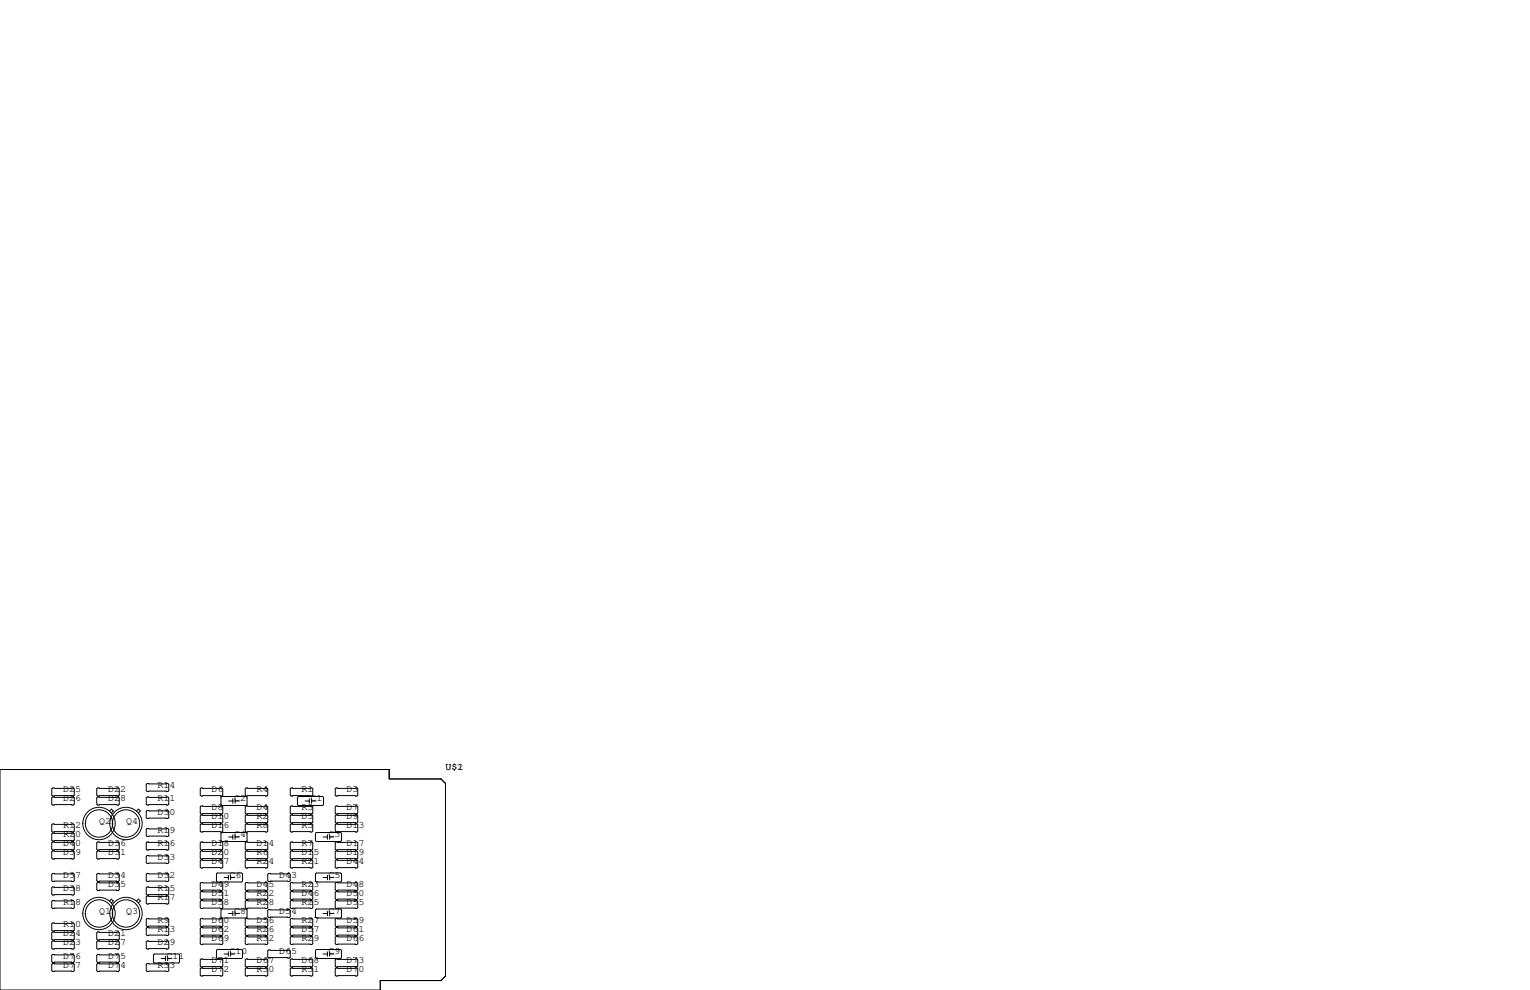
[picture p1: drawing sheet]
<svg xmlns="http://www.w3.org/2000/svg" width="432mm" height="279mm" viewBox="0 0 432 279" stroke-linecap="round" stroke-linejoin="round" font-family="sans-serif">
<g fill="none" stroke="#000" stroke-width=".28">
<path d="M0 217.2h109.9v2.6h14.6l1.2 1.3v54.4l-1.2 1.2h-17.2v2.7h-107.3zM14.9 222.4h5.8l.3 .2v1.8l-.3 .3h-5.8l-.3-.3v-1.8zM14.9 224.9h5.8l.3 .3v1.7l-.3 .3h-5.8l-.3-.3v-1.7zM14.9 232.5h5.8l.3 .3v1.8l-.3 .2h-5.8l-.3-.2v-1.8zM14.9 235.1h5.8l.3 .2v1.8l-.3 .3h-5.8l-.3-.3v-1.8zM14.9 237.6h5.8l.3 .3v1.7l-.3 .3h-5.8l-.3-.3v-1.7zM27.6 222.4h5.8l.3 .2v1.8l-.3 .3h-5.8l-.3-.3v-1.8zM27.6 224.9h5.8l.3 .3v1.7l-.3 .3h-5.8l-.3-.3v-1.7zM27.6 237.6h5.8l.3 .3v1.7l-.3 .3h-5.8l-.3-.3v-1.7zM30.9 228.9l.5-.6 .6 .6-.6 .5M38.5 228.9l.6-.6 .5 .6-.5 .5M41.5 221.1h5.9l.2 .3v1.7l-.2 .3h-5.9l-.2-.3v-1.7z"/>
<path d="M41.5 224.9h5.9l.2 .3v1.7l-.2 .3h-5.9l-.2-.3v-1.7zM41.5 228.7h5.9l.2 .3v1.8l-.2 .2h-5.9l-.2-.2v-1.8zM41.5 233.8h5.9l.2 .3v1.7l-.2 .3h-5.9l-.2-.3v-1.7zM41.5 237.6h5.9l.2 .3v1.7l-.2 .3h-5.9l-.2-.3v-1.7zM56.8 230h5.8l.3 .3v1.7l-.3 .3h-5.8l-.3-.3v-1.7zM56.8 227.5h5.8l.3 .2v1.8l-.3 .2h-5.8l-.3-.2v-1.8zM56.8 222.4h5.8l.3 .2v1.8l-.3 .3h-5.8l-.3-.3v-1.8zM56.8 232.5h5.8l.3 .3v1.8l-.3 .2h-5.8l-.3-.2v-1.8zM56.8 237.6h5.8l.3 .3v1.7l-.3 .3h-5.8l-.3-.3v-1.7zM62.4 225l.2-.2h6.9l.2 .2v2.1l-.2 .2h-6.9l-.2-.2zM62.4 235.2l.2-.3h6.9l.2 .3v2l-.2 .3h-6.9l-.2-.3zM64.5 226.1h1.2"/>
<path d="M64.5 236.2h1.2M65.7 225.4v1.3M65.7 235.6v1.3M66.3 225.4v1.3M66.3 235.6v1.3M66.3 226.1h1.3M66.3 236.2h1.3M69.5 227.5h5.8l.3 .2v1.8l-.3 .2h-5.8l-.3-.2v-1.8zM69.5 230h5.8l.3 .3v1.7l-.3 .3h-5.8l-.3-.3v-1.7zM69.5 222.4h5.8l.3 .2v1.8l-.3 .3h-5.8l-.3-.3v-1.8zM69.5 232.5h5.8l.3 .3v1.8l-.3 .2h-5.8l-.3-.2v-1.8zM69.5 237.6h5.8l.3 .3v1.7l-.3 .3h-5.8l-.3-.3v-1.7z"/>
<path d="M82.2 230h5.8l.3 .3v1.7l-.3 .3h-5.8l-.3-.3v-1.7zM82.2 237.6h5.8l.3 .3v1.7l-.3 .3h-5.8l-.3-.3v-1.7zM82.2 222.4h5.8l.3 .2v1.8l-.3 .3h-5.8l-.3-.3v-1.8zM82.2 227.5h5.8l.3 .2v1.8l-.3 .2h-5.8l-.3-.2v-1.8zM82.2 232.5h5.8l.3 .3v1.8l-.3 .2h-5.8l-.3-.2v-1.8zM84.2 224.8h6.9l.2 .2v2.1l-.2 .2h-6.9l-.3-.2v-2.1zM86.1 226.1h1.2M87.3 225.4v1.3M87.9 226.1h1.3M87.9 225.4v1.3M89.3 234.9h6.8l.3 .3v2l-.3 .3h-6.8l-.3-.3v-2zM91.2 236.2h1.2"/>
<path d="M92.4 235.6v1.3M93 236.2h1.2M93 235.6v1.3M94.9 230h5.8l.3 .3v1.7l-.3 .3h-5.8l-.3-.3v-1.7zM94.9 222.4h5.8l.3 .2v1.8l-.3 .3h-5.8l-.3-.3v-1.8zM94.9 227.5h5.8l.3 .2v1.8l-.3 .2h-5.8l-.3-.2v-1.8zM94.9 232.5h5.8l.3 .3v1.8l-.3 .2h-5.8l-.3-.2v-1.8zM94.9 237.6h5.8l.3 .3v1.7l-.3 .3h-5.8l-.3-.3v-1.7zM14.9 240.2h5.8l.3 .2v1.8l-.3 .2h-5.8l-.3-.2v-1.8zM14.9 246.5h5.8l.3 .3v1.7l-.3 .3h-5.8l-.3-.3v-1.7zM14.9 250.3h5.8l.3 .3v1.7l-.3 .3h-5.8l-.3-.3v-1.7zM14.9 254.1h5.8l.3 .3v1.8l-.3 .2h-5.8l-.3-.2v-1.8z"/>
<path d="M27.6 240.2h5.8l.3 .2v1.8l-.3 .2h-5.8l-.3-.2v-1.8zM27.6 246.5h5.8l.3 .3v1.7l-.3 .3h-5.8l-.3-.3v-1.7zM27.6 249h5.8l.3 .3v1.8l-.3 .2h-5.8l-.3-.2v-1.8zM30.9 254.3l.5-.6 .6 .6-.6 .5M38.5 254.3l.6-.6 .5 .6-.5 .5M41.3 246.8l.2-.3h5.9l.2 .3v1.7l-.2 .3h-5.9l-.2-.3zM41.3 250.6l.2-.3h5.9l.2 .3v1.7l-.2 .3h-5.9l-.2-.3zM41.3 253.1l.2-.2h5.9l.2 .2v1.8l-.2 .2h-5.9l-.2-.2zM41.3 259.5l.2-.3h5.9l.2 .3v1.7l-.2 .3h-5.9l-.2-.3zM41.5 241.4h5.9l.2 .3v1.8l-.2 .2h-5.9l-.2-.2v-1.8zM56.5 249.3l.3-.3h5.8l.3 .3v1.8l-.3 .2h-5.8l-.3-.2zM56.5 251.8l.3-.2h5.8l.3 .2v1.8l-.3 .3h-5.8l-.3-.3z"/>
<path d="M56.5 254.4l.3-.3h5.8l.3 .3v1.8l-.3 .2h-5.8l-.3-.2zM56.5 259.5l.3-.3h5.8l.3 .3v1.7l-.3 .3h-5.8l-.3-.3zM56.8 240.2h5.8l.3 .2v1.8l-.3 .2h-5.8l-.3-.2v-1.8zM56.8 242.7h5.8l.3 .3v1.7l-.3 .3h-5.8l-.3-.3v-1.7zM61.1 246.6l.2-.2h6.9l.3 .2v2.1l-.3 .2h-6.9l-.2-.2zM62.4 256.8l.2-.3h6.9l.2 .3v2l-.2 .3h-6.9l-.2-.3zM63.2 247.6h1.2M64.4 247v1.3M64.5 257.8h1.2M65.1 247v1.3M65.1 247.6h1.2M65.7 257.2v1.2"/>
<path d="M66.3 257.2v1.2M66.3 257.8h1.3M69.2 249.3l.3-.3h5.8l.3 .3v1.8l-.3 .2h-5.8l-.3-.2zM69.2 251.8l.3-.2h5.8l.3 .2v1.8l-.3 .3h-5.8l-.3-.3zM69.2 254.4l.3-.3h5.8l.3 .3v1.8l-.3 .2h-5.8l-.3-.2zM69.2 259.5l.3-.3h5.8l.3 .3v1.7l-.3 .3h-5.8l-.3-.3zM69.5 242.7h5.8l.3 .3v1.7l-.3 .3h-5.8l-.3-.3v-1.7zM69.5 240.2h5.8l.3 .2v1.8l-.3 .2h-5.8l-.3-.2v-1.8zM75.6 246.8l.2-.3h5.9l.2 .3v1.7l-.2 .3h-5.9l-.2-.3zM75.6 256.9l.2-.2h5.9l.2 .2v1.8l-.2 .3h-5.9l-.2-.3zM81.9 254.4l.3-.3h5.8l.3 .3v1.8l-.3 .2h-5.8l-.3-.2zM81.9 259.5l.3-.3h5.8l.3 .3v1.7l-.3 .3h-5.8l-.3-.3z"/>
<path d="M81.9 249.3l.3-.3h5.8l.3 .3v1.8l-.3 .2h-5.8l-.3-.2zM81.9 251.8l.3-.2h5.8l.3 .2v1.8l-.3 .3h-5.8l-.3-.3zM82.2 242.7h5.8l.3 .3v1.7l-.3 .3h-5.8l-.3-.3v-1.7zM82.2 240.2h5.8l.3 .2v1.8l-.3 .2h-5.8l-.3-.2v-1.8zM89 246.6l.3-.2h6.8l.3 .2v2.1l-.3 .2h-6.8l-.3-.2zM89 256.8l.3-.3h6.8l.3 .3v2l-.3 .3h-6.8l-.3-.3zM91.2 257.8h1.2M91.2 247.6h1.2M92.4 247v1.3M92.4 257.2v1.2M93 257.8h1.2M93 247.6h1.2"/>
<path d="M93 247v1.3M93 257.2v1.2M94.6 254.4l.3-.3h5.8l.3 .3v1.8l-.3 .2h-5.8l-.3-.2zM94.6 259.5l.3-.3h5.8l.3 .3v1.7l-.3 .3h-5.8l-.3-.3zM94.6 249.3l.3-.3h5.8l.3 .3v1.8l-.3 .2h-5.8l-.3-.2zM94.6 251.8l.3-.2h5.8l.3 .2v1.8l-.3 .3h-5.8l-.3-.3zM94.9 240.2h5.8l.3 .2v1.8l-.3 .2h-5.8l-.3-.2v-1.8zM94.9 242.7h5.8l.3 .3v1.7l-.3 .3h-5.8l-.3-.3v-1.7zM14.6 272.2l.3-.3h5.8l.3 .3v1.7l-.3 .3h-5.8l-.3-.3zM14.6 263.3l.3-.3h5.8l.3 .3v1.7l-.3 .3h-5.8l-.3-.3zM14.6 265.8l.3-.2h5.8l.3 .2v1.8l-.3 .2h-5.8l-.3-.2zM14.6 269.6l.3-.2h5.8l.3 .2v1.8l-.3 .3h-5.8l-.3-.3z"/>
<path d="M14.9 260.5h5.8l.3 .2v1.8l-.3 .3h-5.8l-.3-.3v-1.8zM27.6 271.9h5.8l.3 .3v1.7l-.3 .3h-5.8l-.3-.3v-1.7zM27.6 269.4h5.8l.3 .2v1.8l-.3 .3h-5.8l-.3-.3v-1.8zM27.6 263h5.8l.3 .3v1.7l-.3 .3h-5.8l-.3-.3v-1.7zM27.6 265.6h5.8l.3 .2v1.8l-.3 .2h-5.8l-.3-.2v-1.8zM41.3 272.2l.2-.3h5.9l.2 .3v1.7l-.2 .3h-5.9l-.2-.3zM41.3 262l.2-.3h5.9l.2 .3v1.8l-.2 .2h-5.9l-.2-.2zM41.3 265.8l.2-.2h5.9l.2 .2v1.8l-.2 .2h-5.9l-.2-.2zM43.3 269.5l.3-.3h6.8l.3 .3v2l-.3 .3h-6.8l-.3-.3zM45.5 270.5h1.2M46.7 269.9v1.2M47.3 270.5h1.2"/>
<path d="M47.3 269.9v1.2M56.5 262l.3-.3h5.8l.3 .3v1.8l-.3 .2h-5.8l-.3-.2zM56.5 264.5l.3-.2h5.8l.3 .2v1.8l-.3 .3h-5.8l-.3-.3zM56.5 270.9l.3-.3h5.8l.3 .3v1.8l-.3 .2h-5.8l-.3-.2zM56.5 273.4l.3-.2h5.8l.3 .2v1.8l-.3 .3h-5.8l-.3-.3zM61.1 268.2l.2-.2h6.9l.3 .2v2.1l-.3 .2h-6.9l-.2-.2zM63.2 269.2h1.2M64.4 268.6v1.3M65.1 269.2h1.2M65.1 268.6v1.3M69.2 262l.3-.3h5.8l.3 .3v1.8l-.3 .2h-5.8l-.3-.2zM69.2 264.5l.3-.2h5.8l.3 .2v1.8l-.3 .3h-5.8l-.3-.3z"/>
<path d="M69.2 270.9l.3-.3h5.8l.3 .3v1.8l-.3 .2h-5.8l-.3-.2zM69.2 273.4l.3-.2h5.8l.3 .2v1.8l-.3 .3h-5.8l-.3-.3zM75.6 268.4l.2-.3h5.9l.2 .3v1.7l-.2 .3h-5.9l-.2-.3zM81.9 262l.3-.3h5.8l.3 .3v1.8l-.3 .2h-5.8l-.3-.2zM81.9 264.5l.3-.2h5.8l.3 .2v1.8l-.3 .3h-5.8l-.3-.3zM81.9 270.9l.3-.3h5.8l.3 .3v1.8l-.3 .2h-5.8l-.3-.2zM81.9 273.4l.3-.2h5.8l.3 .2v1.8l-.3 .3h-5.8l-.3-.3zM89 268.2l.3-.2h6.8l.3 .2v2.1l-.3 .2h-6.8l-.3-.2zM91.2 269.2h1.2M92.4 268.6v1.3M93 269.2h1.2M93 268.6v1.3"/>
<path d="M94.6 270.9l.3-.3h5.8l.3 .3v1.8l-.3 .2h-5.8l-.3-.2zM94.6 273.4l.3-.2h5.8l.3 .2v1.8l-.3 .3h-5.8l-.3-.3zM94.6 262l.3-.3h5.8l.3 .3v1.8l-.3 .2h-5.8l-.3-.2zM94.6 264.5l.3-.2h5.8l.3 .2v1.8l-.3 .3h-5.8l-.3-.3z"/>
<circle cx="27.9" cy="232.4" r="4.6"/>
<circle cx="27.9" cy="232.4" r="3.9"/>
<circle cx="35.6" cy="232.4" r="4.6"/>
<circle cx="35.6" cy="232.4" r="3.9"/>
<circle cx="27.9" cy="257.8" r="3.9"/>
<circle cx="27.9" cy="257.8" r="4.6"/>
<circle cx="35.6" cy="257.8" r="4.6"/>
<circle cx="35.6" cy="257.8" r="3.9"/>
</g>
<g font-size="2.8">
<text x="125.7" y="217.2">U$1</text>
<text x="129.1" y="217.2">2</text>
<text x="17.8" y="223.5">D25</text>
<text x="17.8" y="226.1">D26</text>
<text x="30.5" y="223.5">D22</text>
<text x="30.5" y="226.1">D28</text>
<text x="44.4" y="226.1">R11</text>
<text x="44.4" y="222.2">R14</text>
<text x="59.7" y="223.5">D6</text>
<text x="66" y="226.1">C2</text>
<text x="72.4" y="223.5">R4</text>
<text x="85.1" y="223.5">R1</text>
<text x="87.6" y="226.1">C1</text>
<text x="97.8" y="223.5">D3</text>
<text x="17.8" y="233.7">R12</text>
<text x="27.9" y="232.4">Q2</text>
<text x="35.6" y="232.4">Q4</text>
<text x="44.4" y="229.9">D30</text>
<text x="59.7" y="231.1">D10</text>
<text x="59.7" y="228.6">D8</text>
<text x="59.7" y="233.7">D16</text>
<text x="72.4" y="231.1">R2</text>
<text x="72.4" y="228.6">D4</text>
<text x="72.4" y="233.7">R8</text>
<text x="85.1" y="233.7">R5</text>
<text x="85.1" y="231.1">D5</text>
<text x="85.1" y="228.6">R3</text>
<text x="97.8" y="233.7">D13</text>
<text x="97.8" y="231.1">D9</text>
<text x="97.8" y="228.6">D7</text>
<text x="17.8" y="236.2">R20</text>
<text x="17.8" y="238.8">D40</text>
<text x="30.5" y="238.8">D36</text>
<text x="44.4" y="234.9">R19</text>
<text x="44.4" y="238.8">R16</text>
<text x="59.7" y="238.8">D18</text>
<text x="66" y="236.2">C4</text>
<text x="72.4" y="238.8">D14</text>
<text x="85.1" y="238.8">R7</text>
<text x="92.7" y="236.2">C3</text>
<text x="97.8" y="238.8">D17</text>
<text x="17.8" y="241.3">D39</text>
<text x="30.5" y="241.3">D31</text>
<text x="44.4" y="242.6">D33</text>
<text x="59.7" y="241.3">D20</text>
<text x="59.7" y="243.8">D47</text>
<text x="72.4" y="241.3">R6</text>
<text x="72.4" y="243.8">R24</text>
<text x="85.1" y="241.3">D15</text>
<text x="85.1" y="243.8">R21</text>
<text x="97.8" y="241.3">D19</text>
<text x="97.8" y="243.8">D44</text>
<text x="17.8" y="247.6">D37</text>
<text x="17.8" y="251.5">D38</text>
<text x="30.5" y="247.6">D34</text>
<text x="30.5" y="250.2">D35</text>
<text x="44.4" y="251.5">R15</text>
<text x="44.4" y="247.6">D32</text>
<text x="59.7" y="250.2">D49</text>
<text x="64.8" y="247.6">C6</text>
<text x="72.4" y="250.2">D45</text>
<text x="78.7" y="247.6">D43</text>
<text x="85.1" y="250.2">R23</text>
<text x="92.7" y="247.6">C5</text>
<text x="97.8" y="250.2">D48</text>
<text x="17.8" y="255.3">R18</text>
<text x="27.9" y="257.8">Q1</text>
<text x="35.6" y="257.8">Q3</text>
<text x="44.4" y="254">R17</text>
<text x="59.7" y="255.3">D58</text>
<text x="59.7" y="252.7">D51</text>
<text x="66" y="257.8">C8</text>
<text x="72.4" y="255.3">R28</text>
<text x="72.4" y="252.7">R22</text>
<text x="78.7" y="257.8">D54</text>
<text x="85.1" y="252.7">D46</text>
<text x="85.1" y="255.3">R25</text>
<text x="92.7" y="257.8">C7</text>
<text x="97.8" y="252.7">D50</text>
<text x="97.8" y="255.3">D55</text>
<text x="17.8" y="261.6">R10</text>
<text x="44.4" y="260.3">R9</text>
<text x="44.4" y="262.9">R13</text>
<text x="59.7" y="262.9">D62</text>
<text x="59.7" y="260.3">D60</text>
<text x="72.4" y="262.9">R26</text>
<text x="72.4" y="260.3">D56</text>
<text x="85.1" y="262.9">D57</text>
<text x="85.1" y="260.3">R27</text>
<text x="97.8" y="262.9">D61</text>
<text x="97.8" y="260.3">D59</text>
<text x="17.8" y="266.7">D23</text>
<text x="17.8" y="264.2">D24</text>
<text x="30.5" y="264.2">D21</text>
<text x="30.5" y="266.7">D27</text>
<text x="44.4" y="266.7">D29</text>
<text x="59.7" y="265.4">D69</text>
<text x="64.8" y="269.2">C10</text>
<text x="72.4" y="265.4">R32</text>
<text x="78.7" y="269.2">D65</text>
<text x="85.1" y="265.4">R29</text>
<text x="92.7" y="269.2">C9</text>
<text x="97.8" y="265.4">D66</text>
<text x="17.8" y="273">D77</text>
<text x="17.8" y="270.5">D76</text>
<text x="30.5" y="270.5">D75</text>
<text x="30.5" y="273">D74</text>
<text x="44.4" y="273">R33</text>
<text x="47" y="270.5">C11</text>
<text x="59.7" y="274.3">D72</text>
<text x="59.7" y="271.8">D71</text>
<text x="72.4" y="274.3">R30</text>
<text x="72.4" y="271.8">D67</text>
<text x="85.1" y="274.3">R31</text>
<text x="85.1" y="271.8">D68</text>
<text x="97.8" y="271.8">D73</text>
<text x="97.8" y="274.3">D70</text>
</g>
</svg>
